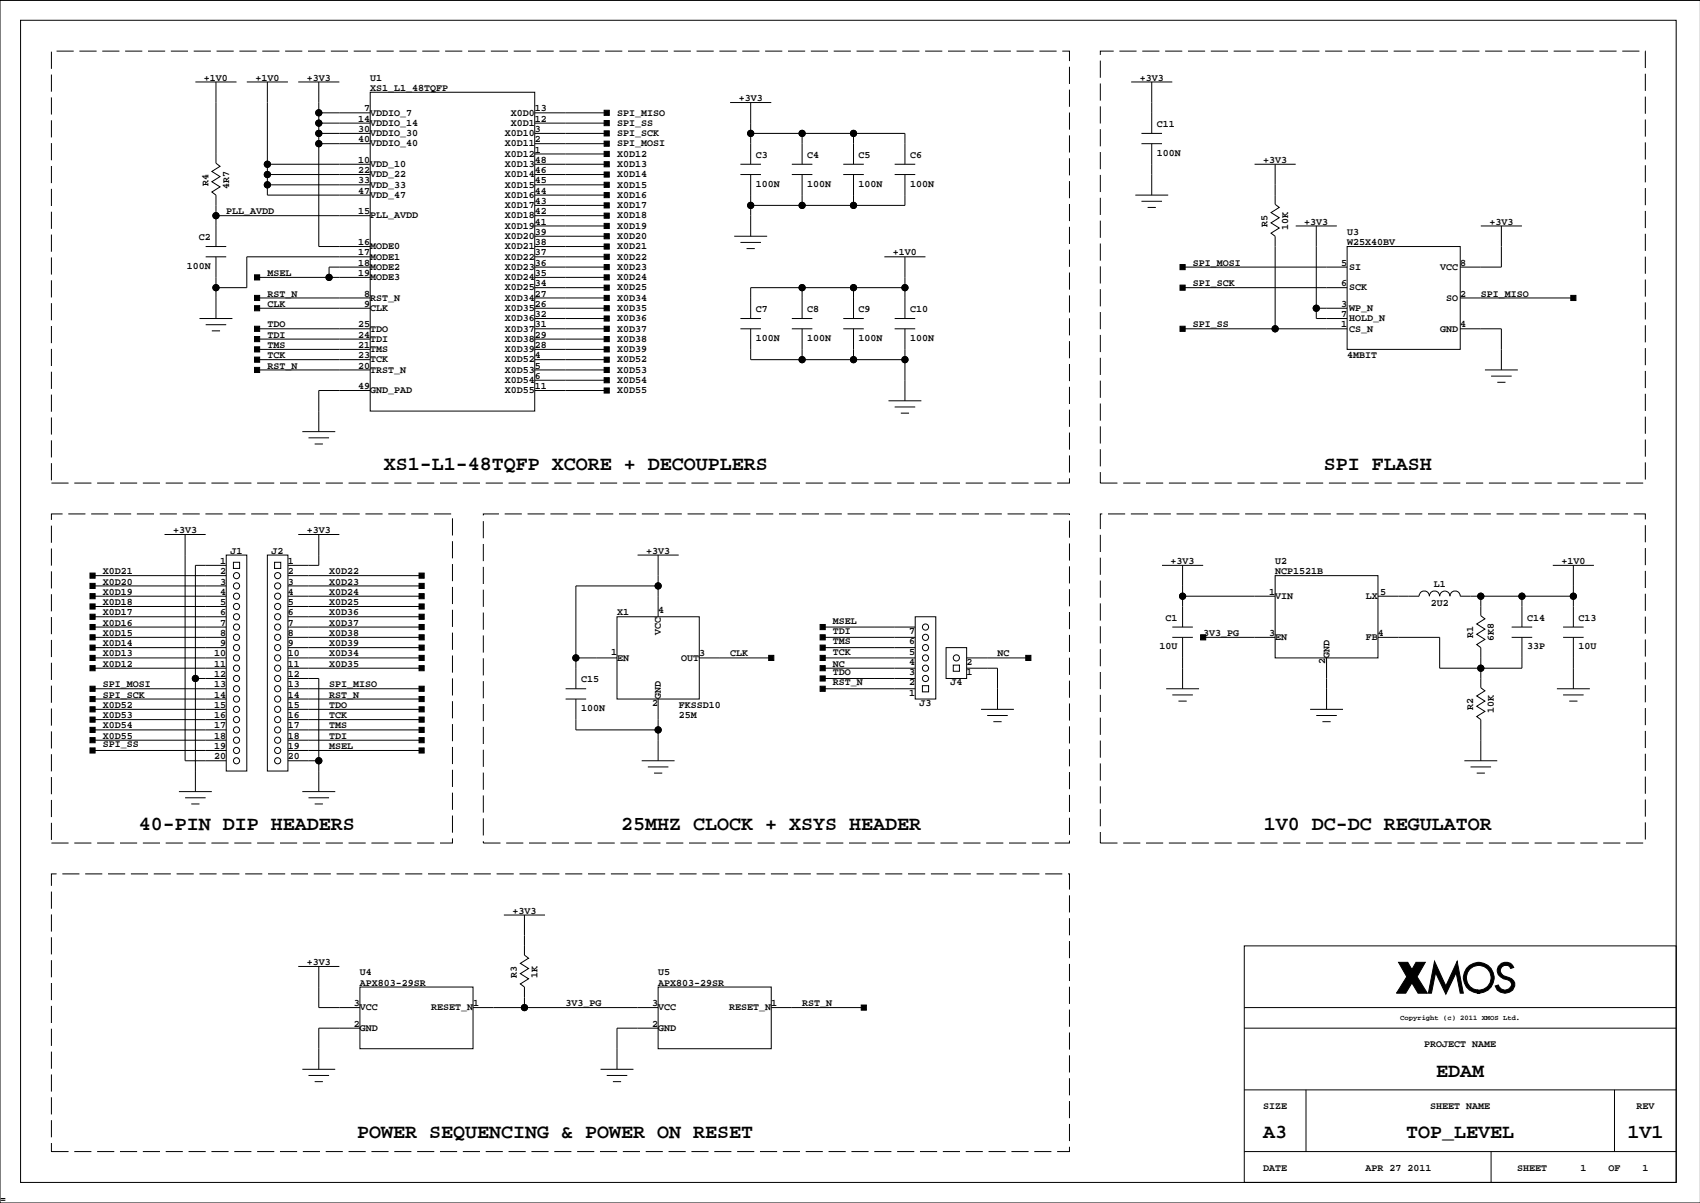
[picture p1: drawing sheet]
<svg xmlns="http://www.w3.org/2000/svg" width="420mm" height="297mm" viewBox="0 0 420 297" stroke-linecap="round" stroke-linejoin="round" font-family="sans-serif">
<g fill="none" stroke="#000" stroke-width=".25">
<path d="M5.1 5h408.8v287h-408.8zM419.9 .1h-419.9v296.9h419.9M48.2 20.2h10.2M53.3 20.2v20.1l1 .8-2 1.2 2 1.3-2 1.3 2 1.2-2 1.3 1 .8v12.7M60.9 20.2h10.2M66 20.2v28h25.4M73.6 20.2h10.2M78.7 20.2v40.7h12.7M78.7 27.9h12.7M78.7 30.4h12.7M78.7 32.9h12.7M78.7 35.5h12.7"/>
<path d="M91.4 22.8h40.7v78.7h-40.7zM132.1 27.9h17.7M132.1 30.4h17.7M132.1 32.9h17.7M132.1 35.5h17.7M132.1 38h17.7M180.3 25.3h10.2M185.4 32.9h38.1v7.7M185.4 25.3v15.3M198.1 32.9v7.7M210.8 32.9v7.7M279.3 20.2h10.2"/>
<path d="M281.9 32.9h5.1M281.9 35.5h5.1M284.4 20.2v12.7M284.4 35.5v12.7M53.3 53.3h38.1M66 40.6h25.4M66 43.1h25.4M66 45.6h25.4M132.1 53.3h17.7M132.1 40.6h17.7M132.1 43.1h17.7M132.1 45.6h17.7"/>
<path d="M132.1 48.2h17.7M132.1 50.7h17.7M132.1 55.8h17.7M132.1 58.3h17.7M181.3 58.3h8.1M182.8 40.6h5.1M182.8 43.1h5.1M182.8 59.9h5.1M185.4 43.1v15.2M195.5 40.6h5.1M195.5 43.1h5.1M198.1 43.1v7.6"/>
<path d="M208.2 40.6h5.1M208.2 43.1h5.1M210.8 43.1v7.6M220.9 40.6h5.1M220.9 43.1h5.1M223.5 43.1v7.6h-38.1M280.4 48.2h8.1M281.9 49.7h5.1M283.4 51.2h2M309.8 40.6h10.2M314.9 40.6v9.9l1 .7-2 1.3 2 1.3-2 1.2 2 1.3-2 1.3 1 .7v22.9M320 55.8h10.1"/>
<path d="M325 55.8v22.8h7.7M365.7 55.8h10.1M370.8 55.8v10.2h-10.2M49.3 78.6h8.1M50.8 60.9h5.1M50.8 63.4h5.1M53.3 63.4v15.2M63.5 76.1h27.9M63.5 68.5h27.9M63.5 73.6h27.9M91.4 63.4h-30.5v7.6h-7.6M91.4 66h-10.1v2.5"/>
<path d="M132.1 76.1h17.7M132.1 60.9h17.7M132.1 63.4h17.7M132.1 66h17.7M132.1 68.5h17.7M132.1 73.6h17.7M132.1 71h17.7M132.1 78.6h17.7M182.8 78.6h5.1M184.4 61.4h2M195.5 78.6h5.1M198.1 71v7.6"/>
<path d="M208.2 78.6h5.1M210.8 71v7.6M218.4 63.4h10.1M220.9 78.6h5.1M223.5 71h-38.1v7.6M223.5 63.4v15.2M292 66h40.7M292 71h40.7M325 76.1h7.7M332.7 60.9h27.9v25.4h-27.9zM360.6 73.6h27.9M50.8 80.2h5.1"/>
<path d="M52.3 81.7h2M63.5 88.8h27.9M63.5 83.7h27.9M63.5 81.2h27.9M63.5 86.3h27.9M63.5 91.3h27.9M91.4 96.4h-12.7v10.2M132.1 88.8h17.7M132.1 83.7h17.7M132.1 81.2h17.7M132.1 86.3h17.7M132.1 91.3h17.7"/>
<path d="M132.1 96.4h17.7M132.1 93.9h17.7M182.8 81.2h5.1M185.4 81.2v7.6h38.1M195.5 81.2h5.1M198.1 81.2v7.6M208.2 81.2h5.1M210.8 81.2v7.6M219.4 99h8.1M220.9 81.2h5.1M223.5 81.2v17.8M292 81.2h40.7"/>
<path d="M360.6 81.2h10.2v10.1M366.7 91.3h8.1M368.2 92.9h5.1M369.7 94.4h2.1M74.7 106.6h8.1M76.2 108.1h5.1M77.7 109.6h2M220.9 100.5h5.1M222.5 102h2M40.6 132h10.2M45.7 132v55.8h10.2M55.9 137.1h5v53.3h-5z"/>
<path d="M55.9 139.6h-7.7v55.9M57.6 138.8h1.6v1.6h-1.6zM66 137.1h5.1v53.3h-5.1zM67.8 138.8h1.5v1.6h-1.5zM73.6 132h10.2M78.7 132v7.6h-7.6M157.4 137.1h10.2M162.5 137.1v15.2M287 139.6h10.1M292 139.6v15.2M383.5 139.6h10.1M388.5 139.6v15.2"/>
<path d="M22.9 157.4h33M22.9 147.2h33M22.9 154.8h33M22.9 144.7h33M22.9 142.1h33M22.9 149.8h33M22.9 152.3h33M22.9 159.9h33M71.1 157.4h33M71.1 147.2h33M71.1 154.8h33M71.1 144.7h33"/>
<path d="M71.1 142.1h33M71.1 149.8h33M71.1 152.3h33M71.1 159.9h33M152.4 152.3h20.3v20.3h-20.3zM162.5 144.7h-20.3v25.4M203.2 157.4h22.8M203.2 154.8h22.8M203.2 159.9h22.8M226 152.3h5.1v20.3h-5.1zM233.6 159.9h5.1v7.6h-5.1zM289.5 157.4h5.1"/>
<path d="M289.5 154.8h5.1M292 157.4v12.7M292 147.2h22.9M297.1 157.4h17.8M314.9 142.1h25.4v20.3h-25.4zM340.3 147.2h10.1a1.27 1.27 0 0 1 1.3-1.3 1.27 1.27 0 0 1 1.3 1.3 1.27 1.27 0 0 1 1.3-1.3 1.27 1.27 0 0 1 1.2 1.3 1.27 1.27 0 0 1 1.3-1.3 1.27 1.27 0 0 1 1.3 1.3 1.27 1.27 0 0 1 1.2-1.3 1.27 1.27 0 0 1 1.3 1.3h27.9M340.3 157.4h15.2v7.6h20.3v-7.6M365.7 147.2v4.8l1 .8-2 1.3 2 1.2-2 1.3 2 1.3-2 1.2 1 .8v9.9l1 .8-2 1.2 2 1.3-2 1.3 2 1.3-2 1.2 1 .8v10.1M373.3 157.4h5.1M373.3 154.8h5.1M375.8 147.2v7.6M386 157.4h5.1"/>
<path d="M386 154.8h5.1M388.5 157.4v12.7M22.9 162.4h33M22.9 165h33M22.9 175.1h33M22.9 170.1h33M22.9 172.6h33M22.9 177.7h33M48.2 167.5h7.7M71.1 167.5h7.6v28M71.1 162.4h33M71.1 165h33"/>
<path d="M71.1 175.1h33M71.1 170.1h33M71.1 172.6h33M71.1 177.7h33M139.7 170.1h5M139.7 172.6h5M142.2 162.4h10.2M142.2 172.6v7.6h20.3M162.5 172.6v15.2M172.7 162.4h17.8M203.2 162.4h22.8M203.2 165h22.8"/>
<path d="M203.2 170.1h22.8M203.2 167.5h22.8M227.8 169.3h1.5v1.5h-1.5zM235.4 164.2h1.5v1.6h-1.5zM238.7 162.4h15.2M238.7 165h7.6v10.1M242.3 175.1h8.1M243.8 176.7h5.1M245.3 178.2h2M288 170.1h8.1M289.5 171.6h5.1M291 173.1h2"/>
<path d="M323.5 175.1h8.1M325 176.7h5.1M326.6 178.2h2M327.6 162.4v12.7M384.5 170.1h8.1M386 171.6h5.1M387.5 173.1h2M22.9 180.2h33M22.9 182.8h33M22.9 185.3h33M44.2 195.5h8.1M45.7 197h5.1"/>
<path d="M47.2 198.5h2.1M71.1 187.8h7.6M71.1 180.2h33M71.1 182.8h33M71.1 185.3h33M74.7 195.5h8.1M76.2 197h5.1M77.7 198.5h2M158.5 187.8h8.1M160 189.4h5.1M161.5 190.9h2M361.6 187.8h8.1"/>
<path d="M363.1 189.4h5.1M364.7 190.9h2M73.6 238.6h10.2M78.7 238.6v10.2h10.2M124.4 225.9h10.2M129.5 225.9v9.9l1 .8-2 1.3 2 1.2-2 1.3 2 1.3-2 1.2 1 .8v5.1M307.3 233.6h106.6v58.4h-106.6zM88.9 243.7h27.9v15.2h-27.9zM88.9 253.9h-10.2v10.1M116.8 248.8h45.7M162.5 243.7h28v15.2h-28zM162.5 253.9h-10.1v10.1"/>
<path d="M190.5 248.8h22.8M307.3 248.8h106.6M307.3 253.9h106.6M74.7 264h8.1M76.2 265.5h5.1M77.7 267.1h2M148.3 264h8.1M149.8 265.5h5.1M151.3 267.1h2.1M307.3 269.1h106.6M322.5 269.1v15.2M398.7 269.1v15.2"/>
<path d="M307.3 284.3h106.6M368.2 284.3v7.7"/>
<circle cx="78.7" cy="35.5" r=".76"/>
<circle cx="78.7" cy="32.9" r=".76"/>
<circle cx="78.7" cy="27.9" r=".76"/>
<circle cx="78.7" cy="30.4" r=".76"/>
<circle cx="185.4" cy="32.9" r=".76"/>
<circle cx="198.1" cy="32.9" r=".76"/>
<circle cx="210.8" cy="32.9" r=".76"/>
<circle cx="53.3" cy="53.3" r=".76"/>
<circle cx="66" cy="40.6" r=".76"/>
<circle cx="66" cy="45.6" r=".76"/>
<circle cx="66" cy="43.1" r=".76"/>
<circle cx="185.4" cy="50.7" r=".76"/>
<circle cx="198.1" cy="50.7" r=".76"/>
<circle cx="210.8" cy="50.7" r=".76"/>
<circle cx="53.3" cy="71" r=".76"/>
<circle cx="81.3" cy="68.5" r=".76"/>
<circle cx="198.1" cy="71" r=".76"/>
<circle cx="210.8" cy="71" r=".76"/>
<circle cx="223.5" cy="71" r=".76"/>
<circle cx="325" cy="76.1" r=".76"/>
<circle cx="198.1" cy="88.8" r=".76"/>
<circle cx="210.8" cy="88.8" r=".76"/>
<circle cx="223.5" cy="88.8" r=".76"/>
<circle cx="314.9" cy="81.2" r=".76"/>
<circle cx="58.4" cy="159.9" r=".76"/>
<circle cx="58.4" cy="152.3" r=".76"/>
<circle cx="58.4" cy="154.8" r=".76"/>
<circle cx="58.4" cy="147.2" r=".76"/>
<circle cx="58.4" cy="157.4" r=".76"/>
<circle cx="58.4" cy="142.1" r=".76"/>
<circle cx="58.4" cy="149.8" r=".76"/>
<circle cx="58.4" cy="144.7" r=".76"/>
<circle cx="68.6" cy="159.9" r=".76"/>
<circle cx="68.6" cy="152.3" r=".76"/>
<circle cx="68.6" cy="147.2" r=".76"/>
<circle cx="68.6" cy="154.8" r=".76"/>
<circle cx="68.6" cy="142.1" r=".76"/>
<circle cx="68.6" cy="157.4" r=".76"/>
<circle cx="68.6" cy="149.8" r=".76"/>
<circle cx="68.6" cy="144.7" r=".76"/>
<circle cx="162.5" cy="144.7" r=".76"/>
<circle cx="228.5" cy="159.9" r=".76"/>
<circle cx="228.5" cy="154.8" r=".76"/>
<circle cx="228.5" cy="157.4" r=".76"/>
<circle cx="292" cy="147.2" r=".76"/>
<circle cx="365.7" cy="147.2" r=".76"/>
<circle cx="375.8" cy="147.2" r=".76"/>
<circle cx="388.5" cy="147.2" r=".76"/>
<circle cx="48.2" cy="167.5" r=".76"/>
<circle cx="58.4" cy="170.1" r=".76"/>
<circle cx="58.4" cy="167.5" r=".76"/>
<circle cx="58.4" cy="175.1" r=".76"/>
<circle cx="58.4" cy="162.4" r=".76"/>
<circle cx="58.4" cy="165" r=".76"/>
<circle cx="58.4" cy="177.7" r=".76"/>
<circle cx="58.4" cy="172.6" r=".76"/>
<circle cx="68.6" cy="170.1" r=".76"/>
<circle cx="68.6" cy="175.1" r=".76"/>
<circle cx="68.6" cy="167.5" r=".76"/>
<circle cx="68.6" cy="162.4" r=".76"/>
<circle cx="68.6" cy="165" r=".76"/>
<circle cx="68.6" cy="177.7" r=".76"/>
<circle cx="68.6" cy="172.6" r=".76"/>
<circle cx="142.2" cy="162.4" r=".76"/>
<circle cx="228.5" cy="167.5" r=".76"/>
<circle cx="228.5" cy="162.4" r=".76"/>
<circle cx="228.5" cy="165" r=".76"/>
<circle cx="236.2" cy="162.4" r=".76"/>
<circle cx="365.7" cy="165" r=".76"/>
<circle cx="58.4" cy="187.8" r=".76"/>
<circle cx="58.4" cy="182.8" r=".76"/>
<circle cx="58.4" cy="185.3" r=".76"/>
<circle cx="58.4" cy="180.2" r=".76"/>
<circle cx="68.6" cy="187.8" r=".76"/>
<circle cx="68.6" cy="182.8" r=".76"/>
<circle cx="68.6" cy="185.3" r=".76"/>
<circle cx="68.6" cy="180.2" r=".76"/>
<circle cx="78.7" cy="187.8" r=".76"/>
<circle cx="162.5" cy="180.2" r=".76"/>
<circle cx="129.5" cy="248.8" r=".76"/>
</g>
<g fill="#000" stroke="#000" stroke-width=".25">
<path d="M149.2 29.8h1.3v1.2h-1.3z" fill-rule="evenodd"/>
<path d="M149.2 32.3h1.3v1.3h-1.3z" fill-rule="evenodd"/>
<path d="M149.2 34.8h1.3v1.3h-1.3z" fill-rule="evenodd"/>
<path d="M149.2 27.2h1.3v1.3h-1.3z" fill-rule="evenodd"/>
<path d="M149.2 37.4h1.3v1.3h-1.3z" fill-rule="evenodd"/>
<path d="M149.2 39.9h1.3v1.3h-1.3z" fill-rule="evenodd"/>
<path d="M149.2 42.5h1.3v1.2h-1.3z" fill-rule="evenodd"/>
<path d="M149.2 45h1.3v1.3h-1.3z" fill-rule="evenodd"/>
<path d="M149.2 47.5h1.3v1.3h-1.3z" fill-rule="evenodd"/>
<path d="M149.2 50.1h1.3v1.2h-1.3z" fill-rule="evenodd"/>
<path d="M149.2 52.6h1.3v1.3h-1.3z" fill-rule="evenodd"/>
<path d="M149.2 55.2h1.3v1.2h-1.3z" fill-rule="evenodd"/>
<path d="M149.2 57.7h1.3v1.3h-1.3z" fill-rule="evenodd"/>
<path d="M62.9 72.9h1.2v1.3h-1.2z" fill-rule="evenodd"/>
<path d="M62.9 75.5h1.2v1.2h-1.2z" fill-rule="evenodd"/>
<path d="M62.9 67.9h1.2v1.2h-1.2z" fill-rule="evenodd"/>
<path d="M149.2 60.2h1.3v1.3h-1.3z" fill-rule="evenodd"/>
<path d="M149.2 62.8h1.3v1.2h-1.3z" fill-rule="evenodd"/>
<path d="M149.2 65.3h1.3v1.3h-1.3z" fill-rule="evenodd"/>
<path d="M149.2 67.9h1.3v1.2h-1.3z" fill-rule="evenodd"/>
<path d="M149.2 70.4h1.3v1.3h-1.3z" fill-rule="evenodd"/>
<path d="M149.2 72.9h1.3v1.3h-1.3z" fill-rule="evenodd"/>
<path d="M149.2 75.5h1.3v1.2h-1.3z" fill-rule="evenodd"/>
<path d="M149.2 78h1.3v1.3h-1.3z" fill-rule="evenodd"/>
<path d="M291.4 70.4h1.3v1.3h-1.3z" fill-rule="evenodd"/>
<path d="M291.4 65.3h1.3v1.3h-1.3z" fill-rule="evenodd"/>
<path d="M387.9 72.9h1.3v1.3h-1.3z" fill-rule="evenodd"/>
<path d="M62.9 90.7h1.2v1.3h-1.2z" fill-rule="evenodd"/>
<path d="M62.9 88.2h1.2v1.2h-1.2z" fill-rule="evenodd"/>
<path d="M62.9 85.6h1.2v1.3h-1.2z" fill-rule="evenodd"/>
<path d="M62.9 83.1h1.2v1.3h-1.2z" fill-rule="evenodd"/>
<path d="M62.9 80.6h1.2v1.2h-1.2z" fill-rule="evenodd"/>
<path d="M149.2 80.6h1.3v1.2h-1.3z" fill-rule="evenodd"/>
<path d="M149.2 83.1h1.3v1.3h-1.3z" fill-rule="evenodd"/>
<path d="M149.2 85.6h1.3v1.3h-1.3z" fill-rule="evenodd"/>
<path d="M149.2 88.2h1.3v1.2h-1.3z" fill-rule="evenodd"/>
<path d="M149.2 90.7h1.3v1.3h-1.3z" fill-rule="evenodd"/>
<path d="M149.2 95.8h1.3v1.3h-1.3z" fill-rule="evenodd"/>
<path d="M149.2 93.3h1.3v1.2h-1.3z" fill-rule="evenodd"/>
<path d="M291.4 80.6h1.3v1.2h-1.3z" fill-rule="evenodd"/>
<path d="M22.2 156.7h1.3v1.3h-1.3z" fill-rule="evenodd"/>
<path d="M22.2 154.2h1.3v1.3h-1.3z" fill-rule="evenodd"/>
<path d="M22.2 151.7h1.3v1.2h-1.3z" fill-rule="evenodd"/>
<path d="M22.2 149.1h1.3v1.3h-1.3z" fill-rule="evenodd"/>
<path d="M22.2 146.6h1.3v1.2h-1.3z" fill-rule="evenodd"/>
<path d="M22.2 144h1.3v1.3h-1.3z" fill-rule="evenodd"/>
<path d="M22.2 141.5h1.3v1.3h-1.3z" fill-rule="evenodd"/>
<path d="M103.5 141.5h1.3v1.3h-1.3z" fill-rule="evenodd"/>
<path d="M103.5 144h1.3v1.3h-1.3z" fill-rule="evenodd"/>
<path d="M103.5 146.6h1.3v1.2h-1.3z" fill-rule="evenodd"/>
<path d="M103.5 149.1h1.3v1.3h-1.3z" fill-rule="evenodd"/>
<path d="M103.5 151.7h1.3v1.2h-1.3z" fill-rule="evenodd"/>
<path d="M103.5 154.2h1.3v1.3h-1.3z" fill-rule="evenodd"/>
<path d="M103.5 156.7h1.3v1.3h-1.3z" fill-rule="evenodd"/>
<path d="M202.5 156.7h1.3v1.3h-1.3z" fill-rule="evenodd"/>
<path d="M202.5 154.2h1.3v1.3h-1.3z" fill-rule="evenodd"/>
<path d="M296.5 156.7h1.2v1.3h-1.2z" fill-rule="evenodd"/>
<path d="M22.2 172h1.3v1.2h-1.3z" fill-rule="evenodd"/>
<path d="M22.2 169.4h1.3v1.3h-1.3z" fill-rule="evenodd"/>
<path d="M22.2 164.4h1.3v1.2h-1.3z" fill-rule="evenodd"/>
<path d="M22.2 161.8h1.3v1.3h-1.3z" fill-rule="evenodd"/>
<path d="M22.2 159.3h1.3v1.2h-1.3z" fill-rule="evenodd"/>
<path d="M22.2 174.5h1.3v1.3h-1.3z" fill-rule="evenodd"/>
<path d="M22.2 177.1h1.3v1.2h-1.3z" fill-rule="evenodd"/>
<path d="M103.5 172h1.3v1.2h-1.3z" fill-rule="evenodd"/>
<path d="M103.5 177.1h1.3v1.2h-1.3z" fill-rule="evenodd"/>
<path d="M103.5 174.5h1.3v1.3h-1.3z" fill-rule="evenodd"/>
<path d="M103.5 169.4h1.3v1.3h-1.3z" fill-rule="evenodd"/>
<path d="M103.5 161.8h1.3v1.3h-1.3z" fill-rule="evenodd"/>
<path d="M103.5 164.4h1.3v1.2h-1.3z" fill-rule="evenodd"/>
<path d="M103.5 159.3h1.3v1.2h-1.3z" fill-rule="evenodd"/>
<path d="M189.8 161.8h1.3v1.3h-1.3z" fill-rule="evenodd"/>
<path d="M202.5 169.4h1.3v1.3h-1.3z" fill-rule="evenodd"/>
<path d="M202.5 161.8h1.3v1.3h-1.3z" fill-rule="evenodd"/>
<path d="M202.5 159.3h1.3v1.2h-1.3z" fill-rule="evenodd"/>
<path d="M202.5 166.9h1.3v1.3h-1.3z" fill-rule="evenodd"/>
<path d="M202.5 164.4h1.3v1.2h-1.3z" fill-rule="evenodd"/>
<path d="M253.3 161.8h1.3v1.3h-1.3z" fill-rule="evenodd"/>
<path d="M22.2 184.7h1.3v1.2h-1.3z" fill-rule="evenodd"/>
<path d="M22.2 182.1h1.3v1.3h-1.3z" fill-rule="evenodd"/>
<path d="M22.2 179.6h1.3v1.3h-1.3z" fill-rule="evenodd"/>
<path d="M103.5 179.6h1.3v1.3h-1.3z" fill-rule="evenodd"/>
<path d="M103.5 182.1h1.3v1.3h-1.3z" fill-rule="evenodd"/>
<path d="M103.5 184.7h1.3v1.2h-1.3z" fill-rule="evenodd"/>
<path d="M370 238.6a2.13 2.13 0 0 1 2-1 2.13 2.13 0 0 1 1.8 1.3l-.8 .2a1.34 1.34 0 0 0-2.1-.3 1.34 1.34 0 0 0 .4 2.1 3.7 3.7 0 0 1 2.8 1.8 2.46 2.46 0 0 1-2.1 2.5 2.46 2.46 0 0 1-2.8-1.7l.8-.3a1.68 1.68 0 0 0 1.8 1.3 1.68 1.68 0 0 0 1.5-1.6 1.95 1.95 0 0 0-2-1.2 2.11 2.11 0 0 1-1.3-3.1z" fill-rule="evenodd"/>
<path d="M212.7 248.2h1.2v1.2h-1.2z" fill-rule="evenodd"/>
<path d="M345.4 237.6h2.2l1.1 1.8 1-1.8h2.3l-2.1 3.6 2.6 4h-2.3l-1.5-2.5-1.6 2.5h-2.2l2.5-4z" fill-rule="evenodd"/>
<path d="M354.2 237.4l2.8 6.1 2.8-6.1 1.6 7.8h-.8l-1-5-2.6 5.3-2.5-5.3-1 5h-.8z" fill-rule="evenodd"/>
<path d="M362.1 239.1a3.8 3.8 0 0 1 6.5 .8 3.8 3.8 0 0 1-3.7 5.3v-.7a3.1 3.1 0 0 0 3.1-4.1 3.1 3.1 0 0 0-4.9-1.2 3.1 3.1 0 0 0 .8 5l1 .3v.7h.5a3.8 3.8 0 0 1-3.6-2 3.8 3.8 0 0 1 .3-4.1z" fill-rule="evenodd"/>
<circle cx="78.7" cy="35.5" r=".76"/>
<circle cx="78.7" cy="32.9" r=".76"/>
<circle cx="78.7" cy="27.9" r=".76"/>
<circle cx="78.7" cy="30.4" r=".76"/>
<circle cx="185.4" cy="32.9" r=".76"/>
<circle cx="198.1" cy="32.9" r=".76"/>
<circle cx="210.8" cy="32.9" r=".76"/>
<circle cx="53.3" cy="53.3" r=".76"/>
<circle cx="66" cy="40.6" r=".76"/>
<circle cx="66" cy="45.6" r=".76"/>
<circle cx="66" cy="43.1" r=".76"/>
<circle cx="185.4" cy="50.7" r=".76"/>
<circle cx="198.1" cy="50.7" r=".76"/>
<circle cx="210.8" cy="50.7" r=".76"/>
<circle cx="53.3" cy="71" r=".76"/>
<circle cx="81.3" cy="68.5" r=".76"/>
<circle cx="198.1" cy="71" r=".76"/>
<circle cx="210.8" cy="71" r=".76"/>
<circle cx="223.5" cy="71" r=".76"/>
<circle cx="325" cy="76.1" r=".76"/>
<circle cx="198.1" cy="88.8" r=".76"/>
<circle cx="210.8" cy="88.8" r=".76"/>
<circle cx="223.5" cy="88.8" r=".76"/>
<circle cx="314.9" cy="81.2" r=".76"/>
<circle cx="162.5" cy="144.7" r=".76"/>
<circle cx="292" cy="147.2" r=".76"/>
<circle cx="365.7" cy="147.2" r=".76"/>
<circle cx="375.8" cy="147.2" r=".76"/>
<circle cx="388.5" cy="147.2" r=".76"/>
<circle cx="48.2" cy="167.5" r=".76"/>
<circle cx="142.2" cy="162.4" r=".76"/>
<circle cx="365.7" cy="165" r=".76"/>
<circle cx="78.7" cy="187.8" r=".76"/>
<circle cx="162.5" cy="180.2" r=".76"/>
<circle cx="129.5" cy="248.8" r=".76"/>
</g>
<path d="M12.7 12.6h251.4v106.7h-251.4zM271.7 12.6h134.6v106.7h-134.6zM12.7 126.9h99v81.3h-99zM119.4 126.9h144.7v81.3h-144.7zM271.7 126.9h134.6v81.3h-134.6zM12.7 215.8h251.4v68.5h-251.4z" fill="none" stroke="#000" stroke-width=".25" stroke-dasharray="4.2 1.4" stroke-linecap="butt"/>
<g font-size="4.9">
<text x="94.8" y="116">XS1-L1-48TQFP XCORE + DECOUPLERS</text>
<text x="326.9" y="116">SPI FLASH</text>
<text x="34.3" y="204.9">40-PIN DIP HEADERS</text>
<text x="153.4" y="204.9">25MHZ CLOCK + XSYS HEADER</text>
<text x="312.1" y="204.9">1V0 DC-DC REGULATOR</text>
<text x="354.7" y="265.9">EDAM</text>
<text x="88.2" y="281.1">POWER SEQUENCING &amp; POWER ON RESET</text>
<text x="311.9" y="281.1">A3</text>
<text x="347.3" y="281.1">TOP_LEVEL</text>
<text x="401.9" y="281.1">1V1</text>
</g>
<g font-size="2.5">
<text x="50.4" y="19.9">+1V0</text>
<text x="63.1" y="19.9">+1V0</text>
<text x="75.8" y="19.9">+3V3</text>
<text x="91.4" y="19.9">U1</text>
<text x="91.4" y="22.4">XS1_L1_48TQFP</text>
<text x="281.5" y="19.9">+3V3</text>
<text x="89.9" y="27.5">7</text>
<text x="91.4" y="28.6">VDDIO_7</text>
<text x="126.1" y="28.6">X0D0</text>
<text x="132" y="27.5">13</text>
<text x="152.4" y="28.6">SPI_MISO</text>
<text x="182.4" y="25">+3V3</text>
<text x="88.5" y="35.1">40</text>
<text x="88.5" y="32.6">30</text>
<text x="88.5" y="30">14</text>
<text x="91.4" y="31.1">VDDIO_14</text>
<text x="91.4" y="33.6">VDDIO_30</text>
<text x="124.6" y="33.6">X0D10</text>
<text x="126.1" y="31.1">X0D1</text>
<text x="132" y="30">12</text>
<text x="132" y="35.1">2</text>
<text x="132" y="32.6">3</text>
<text x="152.4" y="31.1">SPI_SS</text>
<text x="152.4" y="33.6">SPI_SCK</text>
<text x="285.7" y="31.3">C11</text>
<text x="88.5" y="40.2">10</text>
<text x="91.4" y="41.3">VDD_10</text>
<text x="91.4" y="36.2">VDDIO_40</text>
<text x="124.6" y="36.2">X0D11</text>
<text x="124.6" y="38.7">X0D12</text>
<text x="124.6" y="41.3">X0D13</text>
<text x="132" y="40.2">48</text>
<text x="132" y="37.7">1</text>
<text x="152.4" y="36.2">SPI_MOSI</text>
<text x="152.4" y="38.7">X0D12</text>
<text x="152.4" y="41.3">X0D13</text>
<text x="186.6" y="38.9">C3</text>
<text x="199.3" y="38.9">C4</text>
<text x="212" y="38.9">C5</text>
<text x="224.7" y="38.9">C6</text>
<text x="285.7" y="38.5">100N</text>
<text x="311.9" y="40.2">+3V3</text>
<text x="51.5" y="45.8" transform="rotate(-90 51.5 45.8)">R4</text>
<text x="56.6" y="46.6" transform="rotate(-90 56.6 46.6)">4R7</text>
<text x="88.5" y="47.8">47</text>
<text x="88.5" y="45.3">33</text>
<text x="88.5" y="42.7">22</text>
<text x="91.4" y="43.8">VDD_22</text>
<text x="91.4" y="46.3">VDD_33</text>
<text x="124.6" y="43.8">X0D14</text>
<text x="124.6" y="46.3">X0D15</text>
<text x="132" y="47.8">44</text>
<text x="132" y="45.3">45</text>
<text x="132" y="42.7">46</text>
<text x="152.4" y="43.8">X0D14</text>
<text x="152.4" y="46.3">X0D15</text>
<text x="186.6" y="46.1">100N</text>
<text x="199.3" y="46.1">100N</text>
<text x="212" y="46.1">100N</text>
<text x="224.7" y="46.1">100N</text>
<text x="55.9" y="52.9">PLL_AVDD</text>
<text x="88.5" y="52.9">15</text>
<text x="91.4" y="53.9">PLL_AVDD</text>
<text x="91.4" y="48.9">VDD_47</text>
<text x="124.6" y="48.9">X0D16</text>
<text x="124.6" y="51.4">X0D17</text>
<text x="124.6" y="53.9">X0D18</text>
<text x="132" y="52.9">42</text>
<text x="132" y="50.4">43</text>
<text x="152.4" y="48.9">X0D16</text>
<text x="152.4" y="51.4">X0D17</text>
<text x="152.4" y="53.9">X0D18</text>
<text x="49.1" y="59.3">C2</text>
<text x="124.6" y="56.5">X0D19</text>
<text x="124.6" y="59">X0D20</text>
<text x="132" y="58">39</text>
<text x="132" y="55.4">41</text>
<text x="152.4" y="56.5">X0D19</text>
<text x="152.4" y="59">X0D20</text>
<text x="313" y="56" transform="rotate(-90 313 56)">R5</text>
<text x="318.1" y="56.7" transform="rotate(-90 318.1 56.7)">10K</text>
<text x="322.1" y="55.4">+3V3</text>
<text x="332.7" y="58">U3</text>
<text x="367.8" y="55.4">+3V3</text>
<text x="88.5" y="65.6">18</text>
<text x="88.5" y="63.1">17</text>
<text x="88.5" y="60.5">16</text>
<text x="91.4" y="61.6">MODE0</text>
<text x="91.4" y="64.1">MODE1</text>
<text x="124.6" y="61.6">X0D21</text>
<text x="124.6" y="64.1">X0D22</text>
<text x="132" y="65.6">36</text>
<text x="132" y="63.1">37</text>
<text x="132" y="60.5">38</text>
<text x="152.4" y="61.6">X0D21</text>
<text x="152.4" y="64.1">X0D22</text>
<text x="220.5" y="63.1">+1V0</text>
<text x="294.6" y="65.6">SPI_MOSI</text>
<text x="331.2" y="65.6">5</text>
<text x="332.7" y="60.5">W25X40BV</text>
<text x="360.6" y="65.6">8</text>
<text x="46.1" y="66.4">100N</text>
<text x="66" y="68.1">MSEL</text>
<text x="88.5" y="68.1">19</text>
<text x="91.4" y="66.6">MODE2</text>
<text x="91.4" y="69.2">MODE3</text>
<text x="124.6" y="66.6">X0D23</text>
<text x="124.6" y="69.2">X0D24</text>
<text x="124.6" y="71.7">X0D25</text>
<text x="132" y="70.7">34</text>
<text x="132" y="68.1">35</text>
<text x="152.4" y="66.6">X0D23</text>
<text x="152.4" y="69.2">X0D24</text>
<text x="152.4" y="71.7">X0D25</text>
<text x="294.6" y="70.7">SPI_SCK</text>
<text x="331.2" y="70.7">6</text>
<text x="333.2" y="66.6">SI</text>
<text x="333.2" y="71.7">SCK</text>
<text x="355.6" y="66.6">VCC</text>
<text x="66" y="73.2">RST_N</text>
<text x="66" y="75.8">CLK</text>
<text x="89.9" y="73.2">8</text>
<text x="89.9" y="75.8">9</text>
<text x="91.4" y="76.8">CLK</text>
<text x="91.4" y="74.3">RST_N</text>
<text x="124.6" y="74.3">X0D34</text>
<text x="124.6" y="76.8">X0D35</text>
<text x="132" y="75.8">26</text>
<text x="132" y="73.2">27</text>
<text x="152.4" y="74.3">X0D34</text>
<text x="152.4" y="76.8">X0D35</text>
<text x="186.6" y="77">C7</text>
<text x="199.3" y="77">C8</text>
<text x="212" y="77">C9</text>
<text x="224.7" y="77">C10</text>
<text x="331.2" y="75.8">3</text>
<text x="333.2" y="76.8">WP_N</text>
<text x="357.1" y="74.3">SO</text>
<text x="360.6" y="73.2">2</text>
<text x="365.7" y="73.2">SPI_MISO</text>
<text x="66" y="83.4">TDI</text>
<text x="66" y="80.8">TDO</text>
<text x="88.5" y="80.8">25</text>
<text x="88.5" y="83.4">24</text>
<text x="91.4" y="81.9">TDO</text>
<text x="124.6" y="79.3">X0D36</text>
<text x="124.6" y="81.9">X0D37</text>
<text x="132" y="83.4">29</text>
<text x="132" y="80.8">31</text>
<text x="132" y="78.3">32</text>
<text x="152.4" y="79.3">X0D36</text>
<text x="152.4" y="81.9">X0D37</text>
<text x="294.6" y="80.8">SPI_SS</text>
<text x="331.2" y="80.8">1</text>
<text x="331.2" y="78.3">7</text>
<text x="333.2" y="79.3">HOLD_N</text>
<text x="333.2" y="81.9">CS_N</text>
<text x="355.6" y="81.9">GND</text>
<text x="360.6" y="80.8">4</text>
<text x="66" y="88.5">TCK</text>
<text x="66" y="85.9">TMS</text>
<text x="88.5" y="85.9">21</text>
<text x="88.5" y="88.5">23</text>
<text x="91.4" y="89.5">TCK</text>
<text x="91.4" y="84.4">TDI</text>
<text x="91.4" y="87">TMS</text>
<text x="124.6" y="84.4">X0D38</text>
<text x="124.6" y="87">X0D39</text>
<text x="124.6" y="89.5">X0D52</text>
<text x="132" y="88.5">4</text>
<text x="132" y="85.9">28</text>
<text x="152.4" y="84.4">X0D38</text>
<text x="152.4" y="87">X0D39</text>
<text x="152.4" y="89.5">X0D52</text>
<text x="186.6" y="84.2">100N</text>
<text x="199.3" y="84.2">100N</text>
<text x="212" y="84.2">100N</text>
<text x="224.7" y="84.2">100N</text>
<text x="332.7" y="88.5">4MBIT</text>
<text x="66" y="91">RST_N</text>
<text x="88.5" y="91">20</text>
<text x="91.4" y="92">TRST_N</text>
<text x="124.6" y="92">X0D53</text>
<text x="124.6" y="94.6">X0D54</text>
<text x="132" y="93.5">6</text>
<text x="132" y="91">5</text>
<text x="152.4" y="92">X0D53</text>
<text x="152.4" y="94.6">X0D54</text>
<text x="88.5" y="96.1">49</text>
<text x="91.4" y="97.1">GND_PAD</text>
<text x="124.6" y="97.1">X0D55</text>
<text x="132" y="96.1">11</text>
<text x="152.4" y="97.1">X0D55</text>
<text x="42.7" y="131.6">+3V3</text>
<text x="75.8" y="131.6">+3V3</text>
<text x="56.9" y="136.7">J1</text>
<text x="67.1" y="136.7">J2</text>
<text x="159.6" y="136.7">+3V3</text>
<text x="25.4" y="141.8">X0D21</text>
<text x="54.4" y="139.2">1</text>
<text x="54.4" y="141.8">2</text>
<text x="71.1" y="139.2">1</text>
<text x="71.1" y="141.8">2</text>
<text x="81.3" y="141.8">X0D22</text>
<text x="289.1" y="139.2">+3V3</text>
<text x="314.9" y="141.8">NCP1521B</text>
<text x="314.9" y="139.2">U2</text>
<text x="385.6" y="139.2">+1V0</text>
<text x="25.4" y="149.4">X0D18</text>
<text x="25.4" y="146.9">X0D19</text>
<text x="25.4" y="144.3">X0D20</text>
<text x="54.4" y="149.4">5</text>
<text x="54.4" y="146.9">4</text>
<text x="54.4" y="144.3">3</text>
<text x="71.1" y="149.4">5</text>
<text x="71.1" y="146.9">4</text>
<text x="71.1" y="144.3">3</text>
<text x="81.3" y="144.3">X0D23</text>
<text x="81.3" y="146.9">X0D24</text>
<text x="81.3" y="149.4">X0D25</text>
<text x="313.4" y="146.9">1</text>
<text x="314.9" y="147.9">VIN</text>
<text x="337.3" y="147.9">LX</text>
<text x="340.8" y="146.9">5</text>
<text x="353.3" y="149.7">2U2</text>
<text x="354" y="144.8">L1</text>
<text x="25.4" y="154.5">X0D16</text>
<text x="25.4" y="151.9">X0D17</text>
<text x="54.4" y="154.5">7</text>
<text x="54.4" y="151.9">6</text>
<text x="71.1" y="154.5">7</text>
<text x="71.1" y="151.9">6</text>
<text x="81.3" y="151.9">X0D36</text>
<text x="81.3" y="154.5">X0D37</text>
<text x="152.4" y="151.9">X1</text>
<text x="162.5" y="151.5">4</text>
<text x="205.7" y="154">MSEL</text>
<text x="287.8" y="153.2">C1</text>
<text x="377.1" y="153.2">C14</text>
<text x="389.8" y="153.2">C13</text>
<text x="25.4" y="159.6">X0D14</text>
<text x="25.4" y="157">X0D15</text>
<text x="54.4" y="159.6">9</text>
<text x="54.4" y="157">8</text>
<text x="71.1" y="159.6">9</text>
<text x="71.1" y="157">8</text>
<text x="81.3" y="157">X0D38</text>
<text x="81.3" y="159.6">X0D39</text>
<text x="150.9" y="161.6">1</text>
<text x="163.2" y="156.7" transform="rotate(-90 163.2 156.7)">VCC</text>
<text x="205.7" y="161.6">TCK</text>
<text x="205.7" y="159.1">TMS</text>
<text x="205.7" y="156.5">TDI</text>
<text x="224.5" y="156.5">7</text>
<text x="224.5" y="161.6">5</text>
<text x="224.5" y="159.1">6</text>
<text x="286.3" y="160.3">10U</text>
<text x="297.1" y="157">3V3_PG</text>
<text x="313.4" y="157">3</text>
<text x="314.9" y="158.1">EN</text>
<text x="337.3" y="158.1">FB</text>
<text x="340.3" y="157">4</text>
<text x="363.8" y="157.6" transform="rotate(-90 363.8 157.6)">R1</text>
<text x="368.9" y="158.3" transform="rotate(-90 368.9 158.3)">6K8</text>
<text x="377.1" y="160.3">33P</text>
<text x="389.8" y="160.3">10U</text>
<text x="25.4" y="164.6">X0D12</text>
<text x="25.4" y="162.1">X0D13</text>
<text x="52.9" y="164.6">11</text>
<text x="52.9" y="167.2">12</text>
<text x="52.9" y="162.1">10</text>
<text x="71.1" y="164.6">11</text>
<text x="71.1" y="167.2">12</text>
<text x="71.1" y="162.1">10</text>
<text x="81.3" y="162.1">X0D34</text>
<text x="81.3" y="164.6">X0D35</text>
<text x="152.4" y="163.1">EN</text>
<text x="168.2" y="163.1">OUT</text>
<text x="172.7" y="162.1">3</text>
<text x="180.3" y="162.1">CLK</text>
<text x="205.7" y="166.7">TDO</text>
<text x="205.7" y="164.6">NC</text>
<text x="224.5" y="164.2">4</text>
<text x="224.5" y="166.7">3</text>
<text x="238.7" y="166.7">1</text>
<text x="238.7" y="164.2">2</text>
<text x="246.3" y="162.1">NC</text>
<text x="327.2" y="163.9" transform="rotate(-90 327.2 163.9)">2</text>
<text x="328.3" y="162.4" transform="rotate(-90 328.3 162.4)">GND</text>
<text x="25.4" y="172.3">SPI_SCK</text>
<text x="25.4" y="169.7">SPI_MOSI</text>
<text x="52.9" y="172.3">14</text>
<text x="52.9" y="169.7">13</text>
<text x="71.1" y="172.3">14</text>
<text x="71.1" y="169.7">13</text>
<text x="81.3" y="172.3">RST_N</text>
<text x="81.3" y="169.7">SPI_MISO</text>
<text x="143.5" y="168.4">C15</text>
<text x="163.2" y="172.6" transform="rotate(-90 163.2 172.6)">GND</text>
<text x="205.7" y="169.2">RST_N</text>
<text x="224.5" y="171.8">1</text>
<text x="224.5" y="169.2">2</text>
<text x="234.7" y="169.2">J4</text>
<text x="25.4" y="174.8">X0D52</text>
<text x="25.4" y="177.3">X0D53</text>
<text x="25.4" y="179.9">X0D54</text>
<text x="52.9" y="179.9">17</text>
<text x="52.9" y="177.3">16</text>
<text x="52.9" y="174.8">15</text>
<text x="71.1" y="179.9">17</text>
<text x="71.1" y="177.3">16</text>
<text x="71.1" y="174.8">15</text>
<text x="81.3" y="177.3">TCK</text>
<text x="81.3" y="179.9">TMS</text>
<text x="81.3" y="174.8">TDO</text>
<text x="143.5" y="175.6">100N</text>
<text x="161" y="174.3">2</text>
<text x="167.6" y="174.8">FKSSD10</text>
<text x="167.6" y="177.3">25M</text>
<text x="227.1" y="174.3">J3</text>
<text x="363.8" y="175.4" transform="rotate(-90 363.8 175.4)">R2</text>
<text x="368.9" y="176.1" transform="rotate(-90 368.9 176.1)">10K</text>
<text x="25.4" y="184.5">SPI_SS</text>
<text x="25.4" y="182.4">X0D55</text>
<text x="52.9" y="185">19</text>
<text x="52.9" y="182.4">18</text>
<text x="71.1" y="185">19</text>
<text x="71.1" y="182.4">18</text>
<text x="81.3" y="182.4">TDI</text>
<text x="81.3" y="185">MSEL</text>
<text x="52.9" y="187.5">20</text>
<text x="71.1" y="187.5">20</text>
<text x="126.5" y="225.6">+3V3</text>
<text x="75.8" y="238.3">+3V3</text>
<text x="88.9" y="240.8">U4</text>
<text x="88.9" y="243.4">APX803-29SR</text>
<text x="127.6" y="241.4" transform="rotate(-90 127.6 241.4)">R3</text>
<text x="132.7" y="241.4" transform="rotate(-90 132.7 241.4)">1K</text>
<text x="162.5" y="240.8">U5</text>
<text x="162.5" y="243.4">APX803-29SR</text>
<text x="87.4" y="248.4">3</text>
<text x="88.9" y="249.5">VCC</text>
<text x="106.4" y="249.5">RESET_N</text>
<text x="116.8" y="248.4">1</text>
<text x="139.7" y="248.4">3V3_PG</text>
<text x="161" y="248.4">3</text>
<text x="162.5" y="249.5">VCC</text>
<text x="180.1" y="249.5">RESET_N</text>
<text x="190.5" y="248.4">1</text>
<text x="198.1" y="248.4">RST_N</text>
<text x="87.4" y="253.5">2</text>
<text x="88.9" y="254.6">GND</text>
<text x="161" y="253.5">2</text>
<text x="162.5" y="254.6">GND</text>
<text x="351.7" y="258.6">PROJECT NAME</text>
<text x="311.9" y="273.8">SIZE</text>
<text x="353.2" y="273.8">SHEET NAME</text>
<text x="404.1" y="273.8">REV</text>
<text x="311.9" y="289.1">DATE</text>
<text x="337.2" y="289.1">APR 27 2011</text>
<text x="374.7" y="289.1">SHEET</text>
<text x="390.3" y="289.1">1</text>
<text x="397.2" y="289.1">OF</text>
<text x="405.6" y="289.1">1</text>
<text x="0" y="296.7">=</text>
</g>
<text font-size="1.8" x="345.8" y="251.8">Copyright (c) 2011 XMOS Ltd.</text>
</svg>
